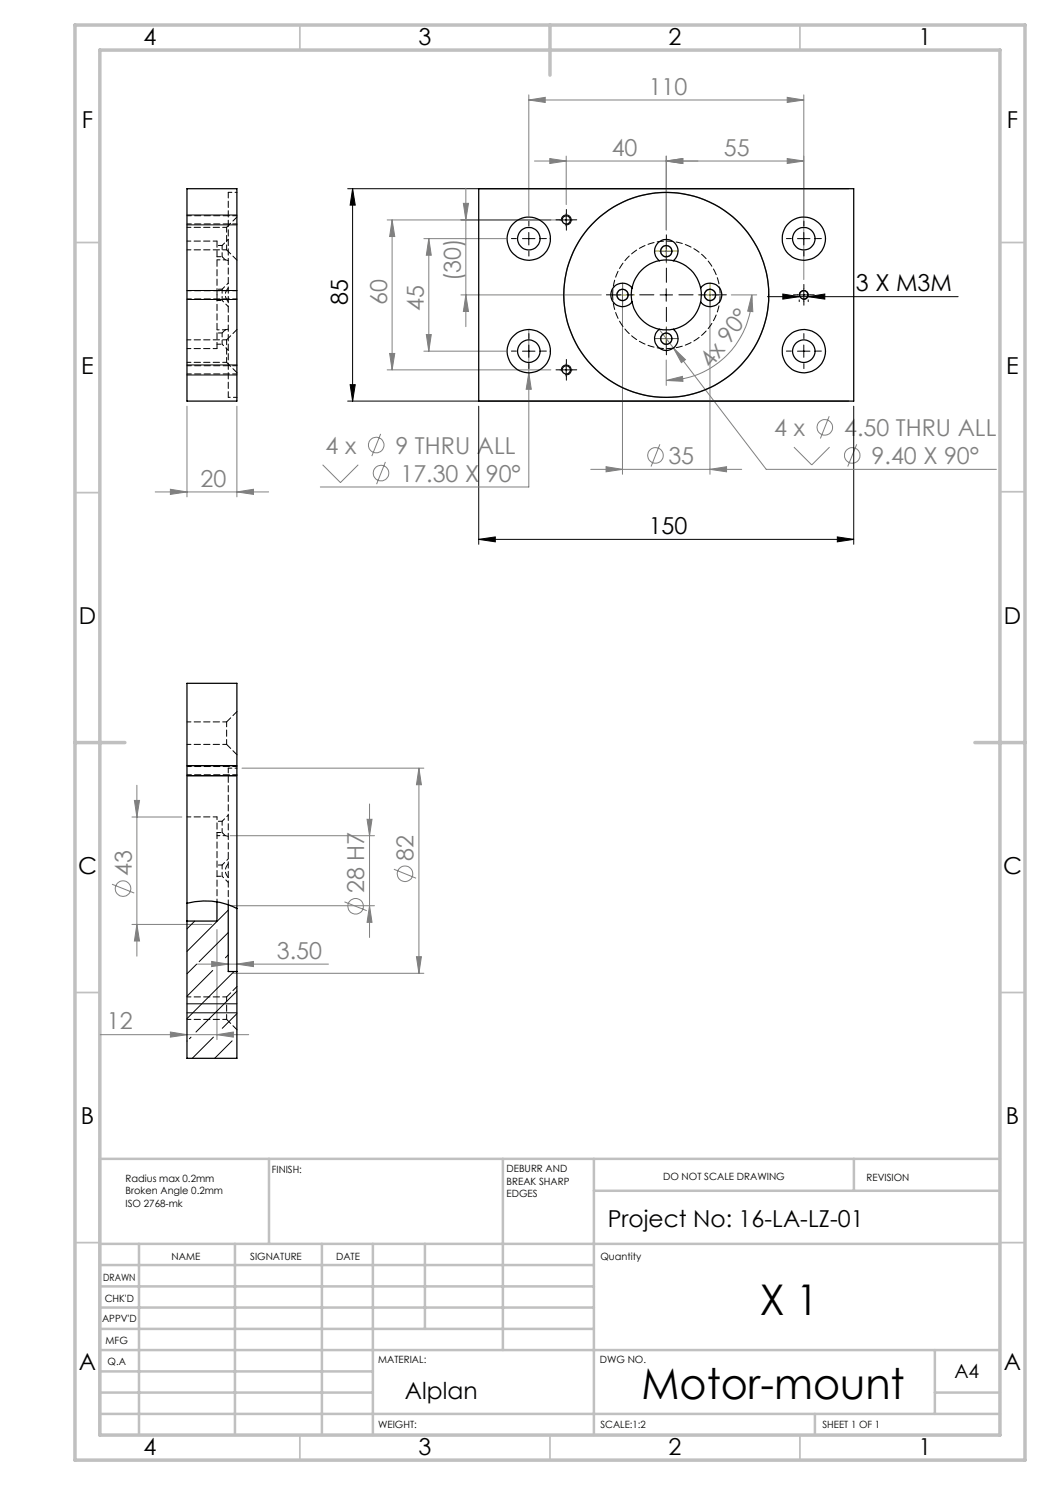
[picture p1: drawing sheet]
<svg xmlns="http://www.w3.org/2000/svg" width="210mm" height="297mm" viewBox="0 0 210 297" stroke-linecap="round" stroke-linejoin="round" font-family="sans-serif">
<g fill="none" stroke="#808080" stroke-width=".2">
<path d="M105.8 20l3.2-.5v1zM105.8 19v24.2M105.8 20h55M157.4 19.5l3.4 .5-3.4 .5zM160.8 19v36.9M93.2 37.6v27.7M110 31.7l3.2 .5-3.2 .5zM113.2 31.2v9.7M133.2 32.2l3.4-.5v1zM133.2 31.2v14.8M157.4 31.7l3.4 .5-3.4 .5zM160.8 32.2h-53.9"/>
<path d="M77.4 44h34.9M78.4 44v30M78.4 44l.6 3.3h-1.1zM84.8 47.7h16.4M85.8 47.7v22.5M85.8 47.7l.5 3.3h-1zM92.2 59h28.1M92.7 40.7h1l-.5 3.3zM93.2 59l.5 3.3h-1zM124.5 60v34.9M142 60v34.9M146.3 59h5"/>
<path d="M150.4 59l.2 3.3-1.1-.1zM150.4 59a17.1 17.1 0 0 1-17.2 17.1M77.4 74h32.8M77.9 70.7h1.1l-.6 3.3zM84.8 70.2h16.4M85.3 66.9h1l-.5 3.3zM105.8 74.6l.5 3.3h-1.1zM105.8 65.9v31.5h-41.7M131.8 65.9l21.4 28h46.1M133.2 76.1l3.3-.8 .1 1zM133.2 72v5.1M134.7 69.6l2.4 2.3-.8 .6z"/>
<path d="M31 98.4h22.7M34.1 97.9l3.3 .5-3.3 .5zM37.4 81.2v18.2M47.4 98.4l3.3-.5v1zM47.4 81.2v18.2M64.5 93l3.6 3.5 3.5-3.5M76.1 86.8l-1.7 4.4M77.1 92.4l-1.8 4.4M118.1 93.9h30.2M121.2 93.3l3.3 .6-3.3 .5zM132 88.9l-1.8 4.4M142 93.9l3.3-.6v1.1z"/>
<path d="M158.8 89.4l3.5 3.6 3.6-3.6M165.8 83.3l-1.7 4.4M171.3 88.9l-1.8 4.4M27.4 157.1v34.1M48.4 153.6h36.4M83.8 153.6l.5 3.3h-1zM83.8 153.6v41.1M22.4 176.8l4.4 1.8M26.4 163.4h10M26.9 160.1h1l-.5 3.3zM46 167.1h28.9M73.4 163.9h1l-.5 3.2z"/>
<path d="M73.9 160.8v26.7M78.8 173.8l4.4 1.8M26.4 184.9h16M27.4 184.9l.5 3.3h-1zM39.3 192.8h26.4M42.3 192.3l3.3 .5-3.3 .5zM43.4 185.9v22M46 181.1h28.9M46.6 194.7h38.2M47.4 192.8l3.3-.5v1zM68.9 180.4l4.4 1.7M73.9 181.1l.5 3.4h-1z"/>
<path d="M83.3 191.3h1l-.5 3.4zM20 206.9h29.7M34.1 206.4l3.3 .5-3.3 .5zM43.4 206.9l3.3-.5v1z"/>
<circle cx="75.2" cy="89" r="1.56"/>
<circle cx="76.2" cy="94.6" r="1.56"/>
<circle cx="131.1" cy="91.1" r="1.55"/>
<circle cx="165" cy="85.5" r="1.55"/>
<circle cx="170.5" cy="91.1" r="1.55"/>
<circle cx="24.6" cy="177.7" r="1.56"/>
<circle cx="81" cy="174.8" r="1.56"/>
<circle cx="71.1" cy="181.3" r="1.56"/>
</g>
<g fill="none" stroke="#000" stroke-width=".2">
<path d="M69.5 37.7h100.3M70.5 37.7l.5 3.3h-1zM70.5 37.7v42.5M37.4 59.9h10M37.4 58.1h10M37.4 45h10M37.4 43h10M104.5 47.7h2.5M105.8 46.5v2.5M112 44h2.5M112.3 44.2a1 1 0 0 1 .9-1.2 1 1 0 0 1 1.1 1.1 1 1 0 0 1-1.3 .8M113.2 42.7v2.5"/>
<path d="M132 59h2.5M133.2 57.7v2.6M153.5 59.3h38.1M156.6 58.8l3.2 .5-3.2 .5zM159.5 59h2.5M159.5 47.7h2.5M159.8 60v.3M159.9 59.2a.91 .91 0 0 1 .8-1.1 .91 .91 0 0 1 1 1 .91 .91 0 0 1-1.2 .8M160.8 46.5v2.5M160.8 57.7v2.6M161.6 59.3l3.4-.5v1zM161.6 60v.3"/>
<path d="M37.4 75h10M37.4 73h10M70 76.9h1l-.5 3.3zM104.5 70.2h2.5M105.8 69v2.5M112 74h2.5M112.3 74.3a1.01 1.01 0 0 1 .9-1.3 1.01 1.01 0 0 1 1.1 1.1 1.01 1.01 0 0 1-1.3 .9M113.2 72.7v2.5M159.5 70.2h2.5M160.8 69v2.5M69.5 80.2h100.3M95.7 81.2v27.7"/>
<path d="M170.7 81.2v27.7M95.7 107.9l3.4-.5v1zM95.7 107.9h75M167.5 107.4l3.2 .5-3.2 .5zM37.4 155.1h10M37.4 153.1h10M37.4 202.6h10M37.4 200.8h10"/>
</g>
<g fill="none" stroke="#808080" stroke-width=".25">
<circle cx="124.5" cy="59" r="1.13"/>
<circle cx="133.3" cy="50.2" r="1.13"/>
<circle cx="133.3" cy="59" r="20.5"/>
<circle cx="142" cy="59" r="1.13"/>
<circle cx="133.3" cy="67.7" r="1.13"/>
</g>
<g fill="none" stroke="#c0c0c0" stroke-width=".35">
<path d="M60 5v5M160 5v5M15 48.5h5M200 48.5h5M15 98.5h5M200 98.4h5M15 198.5h5M200 198.5h5M15 248.5h5M200 248.5h5M60 287v5M110 287v5"/>
<path d="M160 287v5"/>
</g>
<g fill="none" stroke="#c0c0c0" stroke-width=".5">
<path d="M53.8 231.8v17M100.6 231.8v38.2M118.8 231.8v55.2M118.8 238.2h81.2M170.8 231.8v6.4M200 231.8h-180v55.2M20 248.8h180M20 257.3h98.8M20 253h98.8M27.8 248.8v38.2M47 248.8v38.2M64.4 248.8v38.2"/>
<path d="M74.6 248.8v38.2M85 248.8v17M20 265.8h98.8M20 261.5h98.8M20 278.5h54.6M20 274.3h54.6M20 270h180M187 278.5h13M187 270v12.8M20 282.8h180M163 282.8v4.2"/>
</g>
<path d="M15 5h190v287h-190zM20 10h180v277h-180zM110 5v10M15 148.5h10M195 148.5h10" fill="none" stroke="#c0c0c0" stroke-width=".7"/>
<path d="M130.8 59h-9.5M133.3 56.5v-9.5M135.8 59h9.5M133.3 61.5v9.5" fill="none" stroke="#000" stroke-width=".2" stroke-dasharray="15.2 1.3 1.3 1.3" stroke-dashoffset="12.4"/>
<g fill="none" stroke="#000" stroke-width=".2" stroke-dasharray="15.2 1.3 1.3 1.3">
<path d="M103.3 47.7h-1M105.8 45.2v-1M105.8 50.2v1M108.3 47.7h1M112 44h-.8M113.3 42.7v-.8M113.3 45.2v.8M114.5 44h.9M158.3 47.7h-1M159.5 59h-.8M160.8 45.2v-1M160.8 50.2v1"/>
<path d="M160.8 57.7v-.8M162 59h.9M163.3 47.7h1M103.3 70.2h-1M105.8 67.7v-1M105.8 72.7v1M108.3 70.2h1M112 74h-.8M113.3 72.7v-.8M113.3 75.2v.8M114.5 74h.9M158.3 70.2h-1"/>
<path d="M160.8 67.7v-1M160.8 72.7v1M160.8 60.2v.8M163.3 70.2h1"/>
</g>
<g fill="none" stroke="#808000" stroke-width=".2" stroke-dasharray="15.2 1.3 1.3 1.3">
<path d="M123.3 59h-1.1M124.5 57.7v-1.1M125.8 59h1.1M132 50.2h-1.1M133.3 49v-1.2M133.3 51.5v1.1M134.5 50.2h1.2M140.8 59h-1.1M142 57.7v-1.1M143.3 59h1.1M124.5 60.2v1.1M132 67.7h-1.1"/>
<path d="M133.3 66.5v-1.2M133.3 69v1.1M134.5 67.7h1.2M142 60.2v1.1"/>
</g>
<path d="M123.3 59h2.5M124.5 57.7v2.6M132 50.2h2.5M133.2 49v2.5M140.8 59h2.5M142 57.7v2.6M132 67.7h2.5M133.2 66.5v2.5" fill="none" stroke="#808000" stroke-width=".2"/>
<g fill="#000">
<path d="M70.5 37.7l.5 3.3h-1zM70 76.9h1l-.5 3.3z"/>
<path d="M161.6 59.3l3.4-.5v1zM156.6 58.8l3.2 .5-3.2 .5z"/>
<path d="M95.7 107.9l3.4-.5v1zM167.5 107.4l3.2 .5-3.2 .5z"/>
</g>
<g fill="#808080">
<path d="M47.4 98.4l3.3-.5v1zM34.1 97.9l3.3 .5-3.3 .5z"/>
<path d="M157.4 31.7l3.4 .5-3.4 .5zM133.2 32.2l3.4-.5v1z"/>
<path d="M134.7 69.6l1.6 2.9 .8-.6zM105.8 74.6l-.6 3.3h1.1zM105.8 20l3.2-.5v1zM157.4 19.5l3.4 .5-3.4 .5zM110 31.7l3.2 .5-3.2 .5zM133.2 32.2l3.4-.5v1z"/>
<path d="M42.3 192.3l3.3 .5-3.3 .5zM47.4 192.8l3.3-.5v1z"/>
<path d="M43.4 206.9l3.3-.5v1zM34.1 206.4l3.3 .5-3.3 .5z"/>
<path d="M133.2 76.1l3.3-.8 .1 1zM150.4 59l.2 3.3-1.1-.1z"/>
<path d="M85.8 47.7l.5 3.3h-1zM85.3 66.9h1l-.5 3.3zM92.7 40.7h1l-.5 3.3zM93.2 59l.5 3.3h-1zM78.4 44l.6 3.3h-1.1zM77.9 70.7h1.1l-.6 3.3zM73.4 163.9h1l-.5 3.2zM73.9 181.1l.5 3.4h-1z"/>
<path d="M83.3 191.3h1l-.5 3.4zM83.8 153.6l.5 3.3h-1z"/>
<path d="M26.9 160.1h1l-.5 3.3zM27.4 184.9l.5 3.3h-1z"/>
<path d="M121.2 93.3l3.3 .6-3.3 .5zM142 93.9l3.3-.6v1.1z"/>
</g>
<g fill="none" stroke="#000" stroke-width=".25">
<path d="M37.4 37.7h10v42.5h-10zM95.7 37.7h75v42.5h-75zM126.4 57.6a2.35 2.35 0 0 0-3.5-.3 2.35 2.35 0 0 0 0 3.4 2.35 2.35 0 0 0 3.5-.3M126.4 57.6l-.1 1 .1 1.8M131.9 52.1a2.35 2.35 0 0 1-.4-3.4 2.35 2.35 0 0 1 3.5 0 2.35 2.35 0 0 1-.3 3.4M131.9 52.1l1-.1 1.8 .1M131.9 52.1a7 7 0 0 0-5.5 5.5M134.7 52.1a7 7 0 0 1 5.4 5.5M140.1 57.6l.2 1-.2 1.8M140.1 57.6a2.35 2.35 0 0 1 3.5-.3 2.35 2.35 0 0 1 0 3.4 2.35 2.35 0 0 1-3.5-.3M126.4 60.4a7.1 7.1 0 0 0 5.5 5.5M131.9 65.9a2.35 2.35 0 0 0-.4 3.4 2.35 2.35 0 0 0 3.5 0 2.35 2.35 0 0 0-.3-3.4"/>
<path d="M131.9 65.9l.7 .1 2.1-.1M140.1 60.4a7.1 7.1 0 0 1-5.4 5.5M37.4 180.7a13.8 13.8 0 0 1 10 1M37.4 180.7v3.5M37.4 180.7v-44h10v45M37.4 184.2v27.5h10v-17.4M43.4 180.4v3.8h-6M45.6 180.9v13.4h1.8M47.4 181.7v12.6"/>
<circle cx="105.7" cy="47.7" r="4.3"/>
<circle cx="105.8" cy="47.7" r="2.26"/>
<circle cx="113.3" cy="44" r=".82"/>
<circle cx="124.5" cy="59" r="1.13"/>
<circle cx="133.2" cy="50.2" r="1.13"/>
<circle cx="133.2" cy="59" r="20.5"/>
<circle cx="142" cy="59" r="1.13"/>
<circle cx="160.7" cy="59" r=".82"/>
<circle cx="160.8" cy="47.7" r="2.26"/>
<circle cx="160.8" cy="47.7" r="4.3"/>
<circle cx="105.7" cy="70.2" r="4.3"/>
<circle cx="105.8" cy="70.2" r="2.25"/>
<circle cx="113.3" cy="74" r=".82"/>
<circle cx="133.2" cy="67.7" r="1.12"/>
<circle cx="160.8" cy="70.2" r="4.3"/>
<circle cx="160.8" cy="70.2" r="2.25"/>
</g>
<path d="M45.3 45.5v4.5M45.3 68v4.5M45.3 144.4v4.5M45.7 153.6v27.3M45.3 199.4v4.5" fill="none" stroke="#000" stroke-width=".2" stroke-dasharray="1.3 .6" stroke-dashoffset=".3"/>
<path d="M45.7 38.5v41M45.3 50l2.1 2M47.4 43.4l-2.1 2.1M45.3 72.5l2.1 2M47.4 65.9l-2.1 2.1M45.3 148.9l2.1 2.1M47.4 142.3l-2.1 2.1M47.4 197.3l-2.1 2.1M45.3 203.9l2.1 2.1" fill="none" stroke="#000" stroke-width=".2" stroke-dasharray="1.3 .6" stroke-dashoffset=".1"/>
<path d="M43.4 59v-10.8M45.1 52l.6 .1M45.7 57.6a1.93 1.93 0 0 0 0 2.8M43.4 69.7v-10.7M45.7 65.8l-.6 .2M45.1 167.1l.6 .2M45.7 172.7a1.93 1.93 0 0 0 0 2.8" fill="none" stroke="#000" stroke-width=".2" stroke-dasharray="1.3 .6"/>
<g fill="none" stroke="#000" stroke-width=".2" stroke-dasharray="1.3 .6" stroke-dashoffset=".5">
<path d="M37.4 50h7.9M43.4 48.2h-6M43.4 51.3h1M44.4 57.8v2.3M44.4 49.1v2.2M44.4 57.8h-1M44.4 51.3l.7 .7M44.4 49.1h-1M45.3 45.5h-7.9M37.4 72.5h7.9M37.4 69.7h6M43.4 60.1h1"/>
<path d="M43.4 68.8h1M44.4 66.6v2.2M44.4 66.6h-1M45.1 66l-.7 .6M45.3 68h-7.9M37.4 148.9h7.9M45.3 144.4h-7.9M43.4 163.4h-6M43.4 175.3h1M43.4 166.5h1M44.4 173v2.3M44.4 164.3v2.2"/>
<path d="M44.4 173h-1M44.4 164.3h-1M45.3 199.4h-7.9M37.4 203.9h7.9"/>
</g>
<path d="M37.4 44.8h10M37.4 59.8h10M47.4 43.1h-10M47.4 58.1h-10M37.4 74.8h10M47.4 73.1h-10M37.4 155h10M47.4 153.3h-10M44.4 166.5l.7 .6" fill="none" stroke="#000" stroke-width=".2" stroke-dasharray="1.3 .6" stroke-dashoffset=".4"/>
<path d="M47.4 38.5h-1.7M45.7 56.6l-1.3 1.2M45.7 47.9l-1.3 1.2M44.4 60.1l1.3 1.2M44.4 68.8l1.3 1.3M45.7 79.5h1.7M47.4 153.6h-1.7M44.4 175.3l1.3 1.2M45.7 171.8l-1.3 1.2M45.7 163l-1.3 1.3" fill="none" stroke="#000" stroke-width=".2" stroke-dasharray="1.3 .6" stroke-dashoffset=".9"/>
<path d="M45.1 52h-1.7M43.4 66h1.7M45.1 167.1h-1.7" fill="none" stroke="#000" stroke-width=".2" stroke-dasharray="1.3 .6" stroke-dashoffset=".8"/>
<path d="M122.5 59a10.8 10.8 0 0 1 15.9-9.5 10.8 10.8 0 0 1 .7 18.5 10.8 10.8 0 0 1-16.5-8.2l-.1-.8" fill="none" stroke="#000" stroke-width=".2" stroke-dasharray="1.3 .6" stroke-dashoffset=".2"/>
<g fill="none" stroke="#000" stroke-width=".2">
<path d="M38.9 184.2l-1.5 1.6M39.3 192.9l-1.9 1.9M42.5 194.1l-5.1 5.1M45.6 182l-8.2 8.3M45.6 186.5l-5.8 5.8M45.6 191l-.5 .6M46.8 194.3l-9.4 9.4M47.4 198.2l-8.2 8.2M37.4 208.2h.1M38.2 207.4l-.3 .3M42.7 207.4l-4.2 4.3M46.4 208.2l-3.5 3.5"/>
<path d="M47.4 202.7l-2.9 3"/>
</g>
<path d="M43.4 180.4v-17" fill="none" stroke="#000" stroke-width=".2" stroke-dasharray="1.3 .6" stroke-dashoffset=".7"/>
<g font-size="8.5">
<text x="152" y="263">X 1</text>
<text x="128.3" y="279.7">Motor-mount</text>
</g>
<g font-size="4.7">
<text x="28.7" y="9">4</text>
<text x="83.7" y="9">3</text>
<text x="133.7" y="9">2</text>
<text x="183.7" y="9">1</text>
<text x="16.4" y="25.5">F</text>
<text x="201.4" y="25.5">F</text>
<text x="171.2" y="58.3">3 X M3M</text>
<text x="69.5" y="61" transform="rotate(-90 69.5 61)">85</text>
<text x="16.2" y="74.7">E</text>
<text x="201.2" y="74.8">E</text>
<text x="129.7" y="106.8">150</text>
<text x="15.8" y="124.7">D</text>
<text x="200.8" y="124.7">D</text>
<text x="15.6" y="174.7">C</text>
<text x="200.6" y="174.7">C</text>
<text x="16.2" y="224.7">B</text>
<text x="201.2" y="224.7">B</text>
<text x="121.5" y="245.3">Project No: 16-LA-LZ-01</text>
<text x="15.8" y="274">A</text>
<text x="200.8" y="274">A</text>
<text x="81" y="279.8">Alplan</text>
<text x="28.7" y="291">4</text>
<text x="83.7" y="291">3</text>
<text x="133.7" y="291">2</text>
<text x="183.7" y="291">1</text>
</g>
<g font-size="4.7" fill="#808080">
<text x="129.7" y="19">110</text>
<text x="122.3" y="31.2">40</text>
<text x="144.8" y="31.2">55</text>
<text x="92.2" y="56.3" transform="rotate(-90 92.2 56.3)">(30)</text>
<text x="77.4" y="61" transform="rotate(-90 77.4 61)">60</text>
<text x="84.8" y="62.1" transform="rotate(-90 84.8 62.1)">45</text>
<text x="142.3" y="73.8" transform="rotate(-53 142.3 73.8)">4x 90°</text>
<text x="154.9" y="87.2">4 x</text>
<text x="168.8" y="87.2">4.50 THRU ALL</text>
<text x="65.1" y="90.7">4 x</text>
<text x="79.1" y="90.7">9 THRU ALL</text>
<text x="133.7" y="92.8">35</text>
<text x="174.3" y="92.8">9.40 X 90°</text>
<text x="40.1" y="97.3">20</text>
<text x="80.1" y="96.3">17.30 X 90°</text>
<text x="82.7" y="172.2" transform="rotate(-90 82.7 172.2)">82</text>
<text x="26.3" y="175.1" transform="rotate(-90 26.3 175.1)">43</text>
<text x="72.9" y="178.7" transform="rotate(-90 72.9 178.7)">28 H7</text>
<text x="55.3" y="191.8">3.50</text>
<text x="21.4" y="205.9">12</text>
</g>
<text font-size="3.9" x="190.9" y="275.5">A4</text>
<g font-size="2">
<text x="25.1" y="236.4">Radius max 0.2mm</text>
<text x="25.1" y="238.9">Broken Angle 0.2mm</text>
<text x="54.4" y="234.6">FINISH:</text>
<text x="101.3" y="234.5">DEBURR AND</text>
<text x="101.3" y="237">BREAK SHARP</text>
<text x="101.3" y="239.5">EDGES</text>
<text x="132.6" y="236">DO NOT SCALE DRAWING</text>
<text x="173.3" y="236.2">REVISION</text>
<text x="25.1" y="241.4">ISO 2768-mk</text>
<text x="34.3" y="252">NAME</text>
<text x="50" y="251.9">SIGNATURE</text>
<text x="67.2" y="251.9">DATE</text>
<text x="120.1" y="251.9">Quantity</text>
<text x="20.6" y="256.1">DRAWN</text>
<text x="20.9" y="260.3">CHK'D</text>
<text x="20.4" y="264.4">APPV'D</text>
<text x="21.1" y="268.8">MFG</text>
<text x="21.5" y="273">Q.A</text>
<text x="75.6" y="272.5">MATERIAL:</text>
<text x="120" y="272.5">DWG NO.</text>
<text x="75.6" y="285.5">WEIGHT:</text>
<text x="120.1" y="285.6">SCALE:1:2</text>
<text x="164.5" y="285.6">SHEET 1 OF 1</text>
</g>
</svg>
